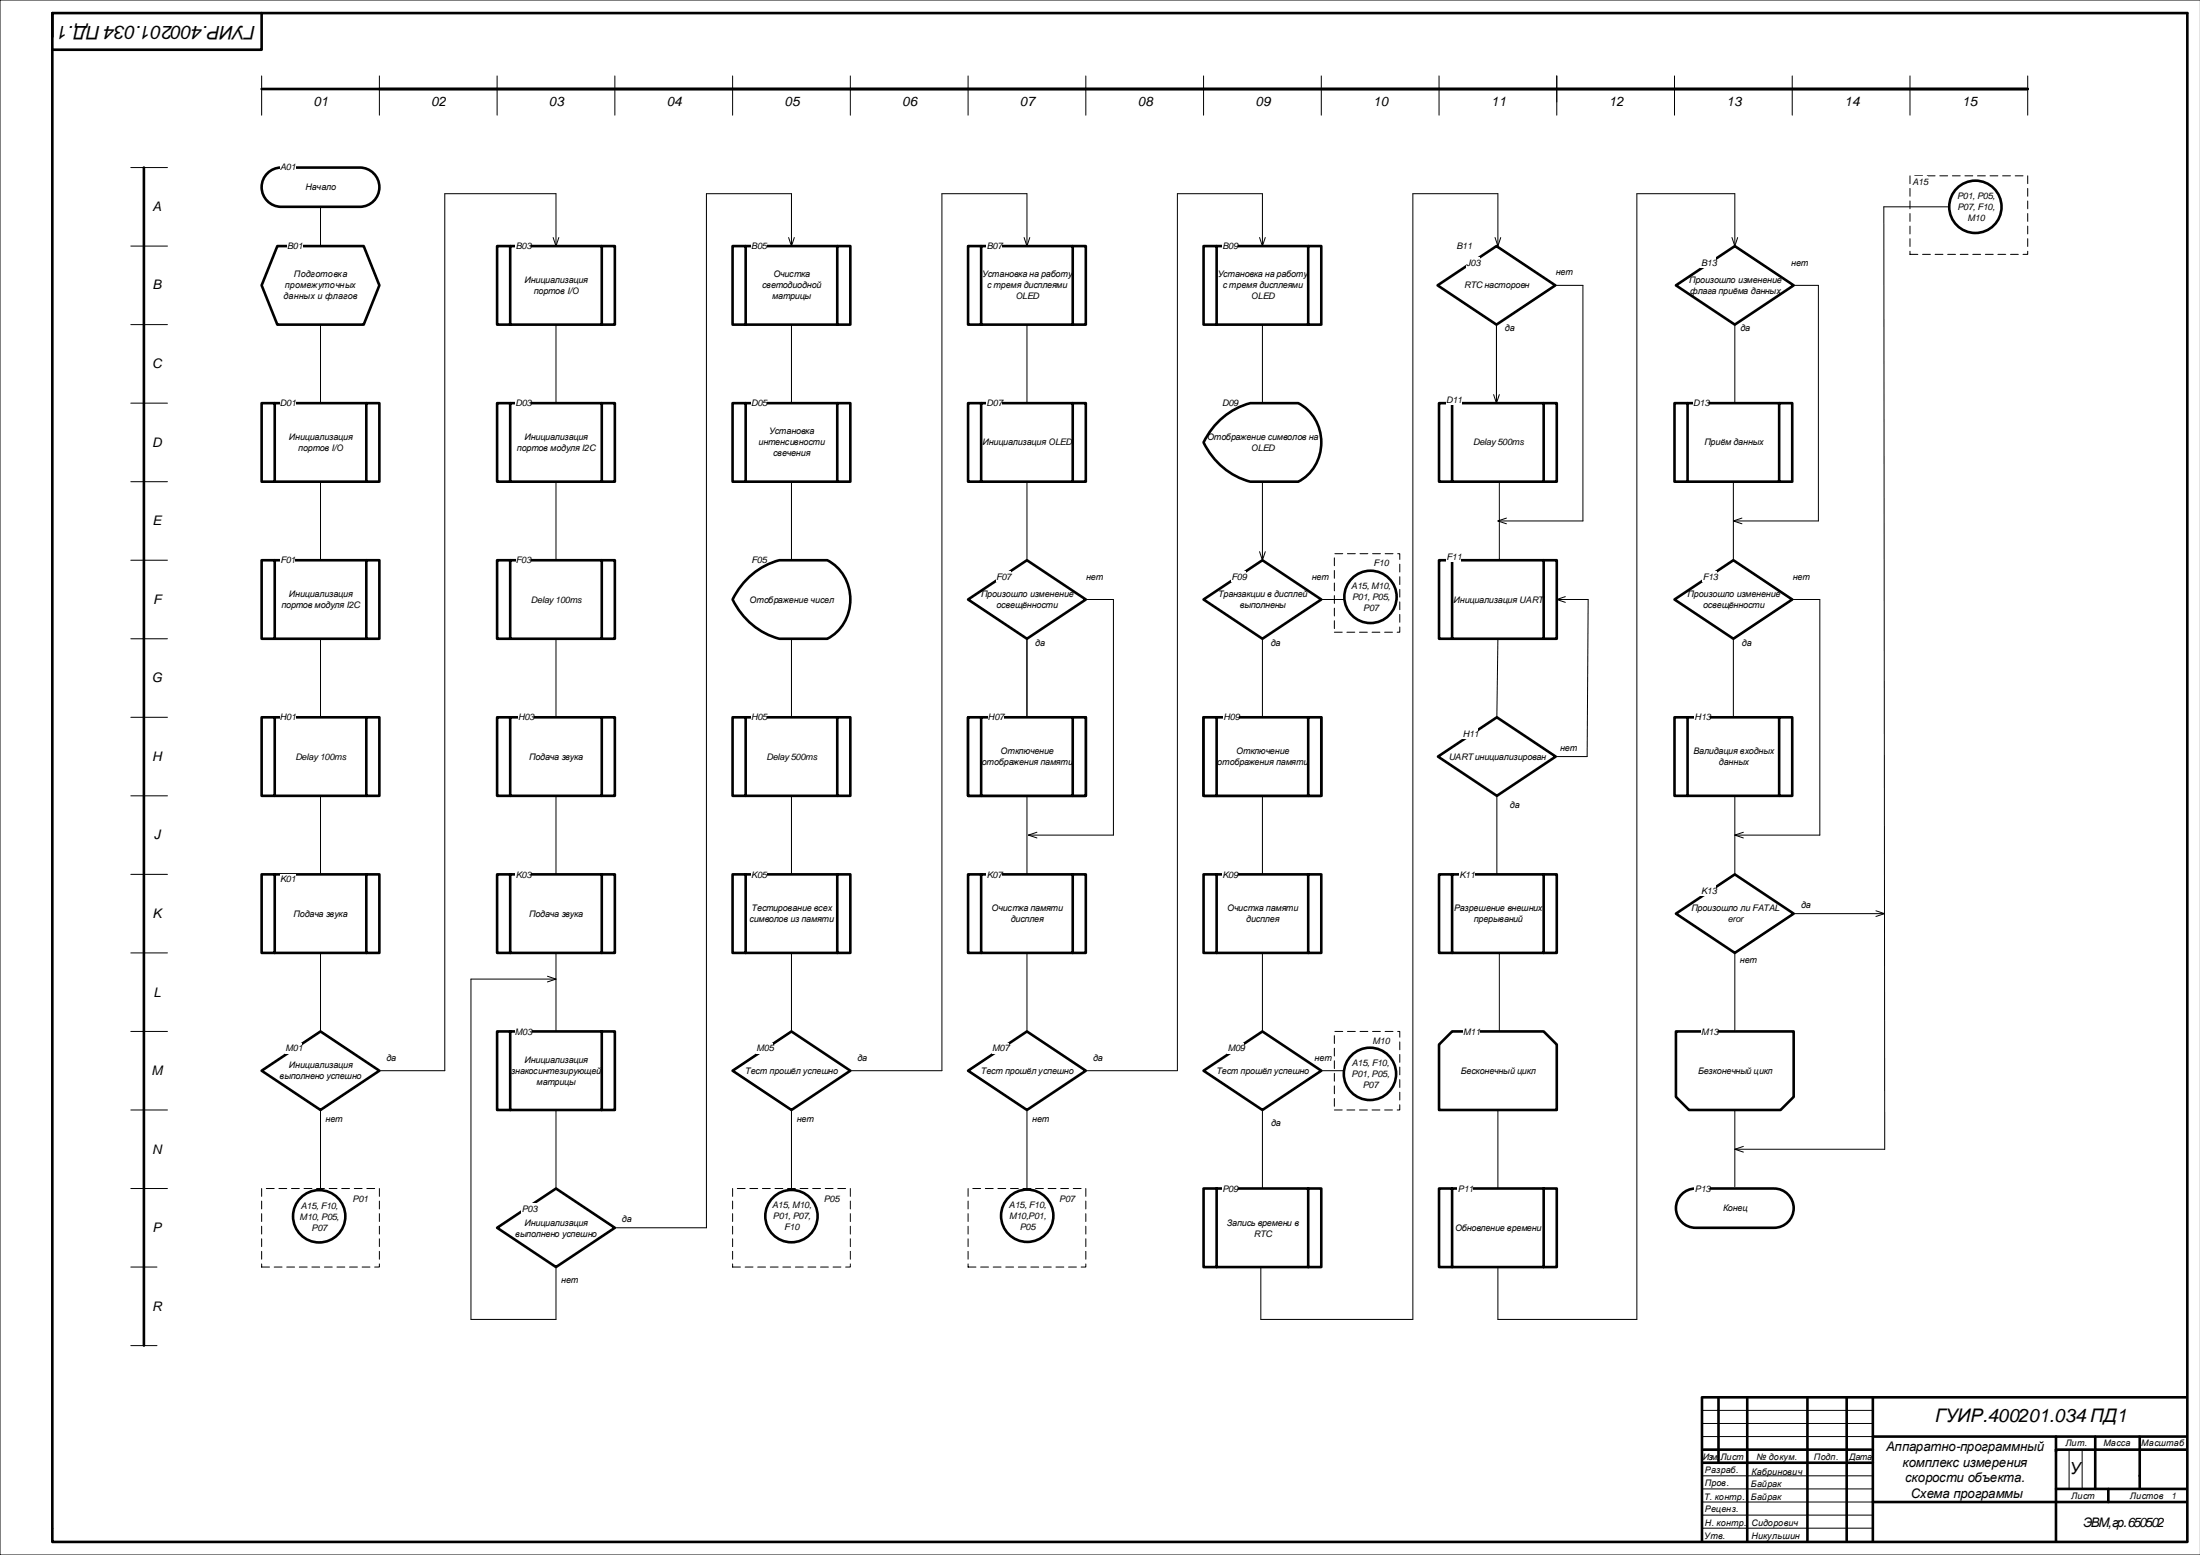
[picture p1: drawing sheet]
<svg xmlns="http://www.w3.org/2000/svg" width="841mm" height="594mm" viewBox="0 0 841 594" stroke-linecap="round" stroke-linejoin="round" font-family="sans-serif">
<g fill="none" stroke="#000" stroke-width="1">
<path d="M20 14v-9h816v583.8M20 5v578.7M100 5v14h-80M100 34h675M55 64v450M101.8 66.6a7.5 7.5 0 0 1 5.7-2.6h30a7.5 7.5 0 0 1 7.5 7.5 7.5 7.5 0 0 1-7.5 7.5h-30a7.5 7.5 0 0 1-6.8-4.4 7.5 7.5 0 0 1 1.1-8zM650.5 533.7v55.1M650.8 533.7h185M656.8 534.3v24.4M667.8 533.7v55.1M690.8 533.7v55.1M705.8 533.7v55.1"/>
<path d="M715.8 533.7v55.1M650.8 553.7h65M650.8 558.7h65M715.8 548.7h120M785.8 548.7v40.1M785.8 553.7h50M800.8 548.7v20.1M817.8 548.7v20.1M715.8 573.8h120M785.8 568.8h50M805.8 568.8v5M20 584v5h816"/>
</g>
<g fill="none" stroke="#000" stroke-width=".38">
<path d="M840.9 0h-840.9v594h840.9M100 29v15M145 29v15M190 29v15M235 29v15M280 29v15M325 29v15M370 29v15M415 29v15M460 29v15M505 29v15M550 29v15"/>
<path d="M595 29v10M640 29v15M685 29v15M730 29v15M775 29v15M50 64h14M50 94h14M50 124h14M50 154h14M50 184h14M50 214h14M50 244h14"/>
<path d="M50 274h14M50 304h14M50 334h14M50 364h14M50 394h14M50 424h14M50 454h14M50 484h10M650.8 538.8h65M650.8 543.8h65M650.8 548.7h65M790.8 553.7v15.1"/>
<path d="M795.8 553.7v15.1M650.8 563.7h65M650.8 568.8h65M650.8 573.8h65M650.8 578.7h65M650.8 583.7h65"/>
</g>
<g fill="#fff">
<path d="M107 61.9h6v4.2h-6z" fill-rule="evenodd"/>
<path d="M643.1 455.8a7.5 7.5 0 0 1 4.9-1.8h30a7.5 7.5 0 0 1 7.5 7.5 7.5 7.5 0 0 1-7.5 7.5h-30a7.5 7.5 0 0 1-7-4.9 7.5 7.5 0 0 1 2.1-8.3z" fill-rule="evenodd"/>
</g>
<path d="M643.1 455.8a7.5 7.5 0 0 1 4.9-1.8h30a7.5 7.5 0 0 1 7.5 7.5 7.5 7.5 0 0 1-7.5 7.5h-30a7.5 7.5 0 0 1-7-4.9 7.5 7.5 0 0 1 2.1-8.3z" fill="none" stroke="#000" stroke-width="1"/>
<circle cx="755" cy="79" r="10" fill="#fff"/>
<circle cx="755" cy="79" r="10" fill="none" stroke="#000" stroke-width="1"/>
<path d="M730 67.2h45v30h-45z" fill="none" stroke="#000" stroke-width=".38" stroke-dasharray="3 1.8"/>
<path d="M730.7 67.4h5.9v4.2h-5.9z" fill-rule="evenodd" fill="#fff"/>
<path d="M745 79h-25l.3 360h-57.3M663 424v29.3M666.3 437.9l-3.3 1.1 3.3 1.1" fill="none" stroke="#000" stroke-width=".38"/>
<path d="M647.6 451.9h5.9v4.2h-5.9z" fill-rule="evenodd" fill="#fff"/>
<path d="M122.5 124v30" fill="none" stroke="#000" stroke-width=".38"/>
<path d="M106 94h33l6 15-6 15h-33l-6-15z" fill-rule="evenodd" fill="#fff"/>
<path d="M106 94h33l6 15-6 15h-33l-6-15z" fill="none" stroke="#000" stroke-width="1"/>
<path d="M122.5 79v15" fill="none" stroke="#000" stroke-width=".38"/>
<path d="M109.7 91.9h5.9v4.2h-5.9z" fill-rule="evenodd" fill="#fff"/>
<path d="M122.5 184v30" fill="none" stroke="#000" stroke-width=".38"/>
<path d="M100 154h45v30h-45z" fill-rule="evenodd" fill="#fff"/>
<path d="M100 154h45v30h-45zM105 154v30M140 154v30" fill="none" stroke="#000" stroke-width="1"/>
<path d="M106.9 151.9h6.2v4.2h-6.2z" fill-rule="evenodd" fill="#fff"/>
<path d="M122.5 244v30" fill="none" stroke="#000" stroke-width=".38"/>
<path d="M100 214h45v30h-45z" fill-rule="evenodd" fill="#fff"/>
<path d="M100 214h45v30h-45zM105 214v30M140 214v30" fill="none" stroke="#000" stroke-width="1"/>
<path d="M107.1 211.9h5.8v4.2h-5.8z" fill-rule="evenodd" fill="#fff"/>
<path d="M122.5 304v30" fill="none" stroke="#000" stroke-width=".38"/>
<path d="M100 274h45v30h-45z" fill-rule="evenodd" fill="#fff"/>
<path d="M100 274h45v30h-45zM105 274v30M140 274v30" fill="none" stroke="#000" stroke-width="1"/>
<path d="M106.9 271.9h6.2v4.2h-6.2z" fill-rule="evenodd" fill="#fff"/>
<path d="M122.5 364v30" fill="none" stroke="#000" stroke-width=".38"/>
<path d="M100 334h45v30h-45z" fill-rule="evenodd" fill="#fff"/>
<path d="M100 334h45v30h-45zM105 334v30M140 334v30" fill="none" stroke="#000" stroke-width="1"/>
<path d="M107 333.7h6v4.2h-6z" fill-rule="evenodd" fill="#fff"/>
<path d="M145 409h25M122.5 424v30" fill="none" stroke="#000" stroke-width=".38"/>
<path d="M100 409l22.5-15 22.5 15-22.5 15z" fill-rule="evenodd" fill="#fff"/>
<path d="M100 409l22.5-15 22.5 15-22.5 15z" fill="none" stroke="#000" stroke-width="1"/>
<path d="M109.1 398.2h6.5v4.2h-6.5z" fill-rule="evenodd" fill="#fff"/>
<path d="M212.5 124v30" fill="none" stroke="#000" stroke-width=".38"/>
<path d="M190 94h45v30h-45z" fill-rule="evenodd" fill="#fff"/>
<path d="M190 94h45v30h-45zM195 94v30M230 94v30" fill="none" stroke="#000" stroke-width="1"/>
<path d="M197 91.9h6v4.2h-6z" fill-rule="evenodd" fill="#fff"/>
<path d="M212.5 184v30" fill="none" stroke="#000" stroke-width=".38"/>
<path d="M190 154h45v30h-45z" fill-rule="evenodd" fill="#fff"/>
<path d="M190 154h45v30h-45zM195 154v30M230 154v30" fill="none" stroke="#000" stroke-width="1"/>
<path d="M196.9 151.9h6.2v4.2h-6.2z" fill-rule="evenodd" fill="#fff"/>
<path d="M212.5 244v30" fill="none" stroke="#000" stroke-width=".38"/>
<path d="M190 214h45v30h-45z" fill-rule="evenodd" fill="#fff"/>
<path d="M190 214h45v30h-45zM195 214v30M230 214v30" fill="none" stroke="#000" stroke-width="1"/>
<path d="M197.1 211.9h5.8v4.2h-5.8z" fill-rule="evenodd" fill="#fff"/>
<path d="M212.5 304v30" fill="none" stroke="#000" stroke-width=".38"/>
<path d="M190 274h45v30h-45z" fill-rule="evenodd" fill="#fff"/>
<path d="M190 274h45v30h-45zM195 274v30M230 274v30" fill="none" stroke="#000" stroke-width="1"/>
<path d="M197.9 271.9h6.2v4.2h-6.2z" fill-rule="evenodd" fill="#fff"/>
<path d="M100 454h45v30h-45z" fill="none" stroke="#000" stroke-width=".38" stroke-dasharray="3 1.8"/>
<path d="M134.7 455.7h5.9v4.2h-5.9z" fill-rule="evenodd" fill="#fff"/>
<path d="M211.4 90.7l1.1 3.3 1.1-3.3M212.5 94v-20h-42.5v335M212.5 364v30" fill="none" stroke="#000" stroke-width=".38"/>
<path d="M190 334h45v30h-45z" fill-rule="evenodd" fill="#fff"/>
<path d="M190 334h45v30h-45zM195 334v30M230 334v30" fill="none" stroke="#000" stroke-width="1"/>
<g fill="#fff">
<path d="M197 331.9h6v4.2h-6z" fill-rule="evenodd"/>
<path d="M555 394h35l5 5v25h-45v-25z" fill-rule="evenodd"/>
</g>
<path d="M555 394h35l5 5v25h-45v-25z" fill="none" stroke="#000" stroke-width="1"/>
<path d="M640.5 394h45v25l-5 5h-35l-5-5z" fill-rule="evenodd" fill="#fff"/>
<path d="M640.5 394h45v25l-5 5h-35l-5-5z" fill="none" stroke="#000" stroke-width="1"/>
<g fill="#fff">
<path d="M650 391.9h6.5v4.2h-6.5z" fill-rule="evenodd"/>
<path d="M559.1 391.9h6.5v4.2h-6.5z" fill-rule="evenodd"/>
</g>
<path d="M663 364v30" fill="none" stroke="#000" stroke-width=".38"/>
<path d="M640.5 349l22.5-15 22.5 15-22.5 15z" fill-rule="evenodd" fill="#fff"/>
<path d="M640.5 349l22.5-15 22.5 15-22.5 15z" fill="none" stroke="#000" stroke-width="1"/>
<path d="M649.9 338.2h5.9v4.2h-5.9z" fill-rule="evenodd" fill="#fff"/>
<path d="M663 304v30" fill="none" stroke="#000" stroke-width=".38"/>
<path d="M640 274h45v30h-45z" fill-rule="evenodd" fill="#fff"/>
<path d="M640 274h45v30h-45zM645 274v30M680 274v30" fill="none" stroke="#000" stroke-width="1"/>
<path d="M647.5 271.9h6.1v4.2h-6.1z" fill-rule="evenodd" fill="#fff"/>
<path d="M662.5 244v30" fill="none" stroke="#000" stroke-width=".38"/>
<path d="M640 229l22.5-15 22.5 15-22.5 15z" fill-rule="evenodd" fill="#fff"/>
<path d="M640 229l22.5-15 22.5 15-22.5 15z" fill="none" stroke="#000" stroke-width="1"/>
<path d="M650.6 218.2h5.7v4.2h-5.7z" fill-rule="evenodd" fill="#fff"/>
<path d="M625.6 74v430M662.5 184v30M685 229h10.5v90h-32.5M666.3 317.9l-3.3 1.1 3.3 1.1" fill="none" stroke="#000" stroke-width=".38"/>
<path d="M640 154h45v30h-45z" fill-rule="evenodd" fill="#fff"/>
<path d="M640 154h45v30h-45zM645 154v30M680 154v30" fill="none" stroke="#000" stroke-width="1"/>
<path d="M646.9 151.9h6.2v4.2h-6.2z" fill-rule="evenodd" fill="#fff"/>
<path d="M663 124v30" fill="none" stroke="#000" stroke-width=".38"/>
<path d="M640.5 109l22.5-15 22.5 15-22.5 15z" fill-rule="evenodd" fill="#fff"/>
<path d="M640.5 109l22.5-15 22.5 15-22.5 15z" fill="none" stroke="#000" stroke-width="1"/>
<path d="M649.9 98.2h5.9v4.2h-5.9z" fill-rule="evenodd" fill="#fff"/>
<path d="M663 74v20M662 90.7l1 3.3 1.1-3.3M685.5 109h9.5v90h-32.5M665.8 197.9l-3.3 1.1 3.3 1.1" fill="none" stroke="#000" stroke-width=".38"/>
<path d="M550 454h45v30h-45z" fill-rule="evenodd" fill="#fff"/>
<path d="M145 34h630M550 454h45v30h-45zM555 454v30M590 454v30" fill="none" stroke="#000" stroke-width="1"/>
<path d="M595 29v15M625.6 74h37.4M685.5 349h34.8M717 347.9l3.3 1.1-3.3 1.1M572.5 484v20h53.1" fill="none" stroke="#000" stroke-width=".38"/>
<path d="M557 451.9h6v4.2h-6z" fill-rule="evenodd" fill="#fff"/>
<path d="M573 364v30M572.5 424v30" fill="none" stroke="#000" stroke-width=".38"/>
<path d="M550 334h45v30h-45z" fill-rule="evenodd" fill="#fff"/>
<path d="M550 334h45v30h-45zM555 334v30M590 334v30" fill="none" stroke="#000" stroke-width="1"/>
<path d="M557.6 331.9h5.9v4.2h-5.9z" fill-rule="evenodd" fill="#fff"/>
<path d="M572.5 244l-.4 30" fill="none" stroke="#000" stroke-width=".38"/>
<path d="M550 214h45v30h-45z" fill-rule="evenodd" fill="#fff"/>
<path d="M550 214h45v30h-45zM555 214v30M590 214v30" fill="none" stroke="#000" stroke-width="1"/>
<path d="M552.7 210.6h5.7v4.2h-5.7z" fill-rule="evenodd" fill="#fff"/>
<path d="M572.1 304v30" fill="none" stroke="#000" stroke-width=".38"/>
<path d="M549.6 289l22.5-15 22.5 15-22.5 15z" fill-rule="evenodd" fill="#fff"/>
<path d="M549.6 289l22.5-15 22.5 15-22.5 15z" fill="none" stroke="#000" stroke-width="1"/>
<path d="M558.9 278.2h6.1v4.2h-6.1z" fill-rule="evenodd" fill="#fff"/>
<path d="M573 184v30M595 229h12l-.4 60M598.3 227.9l-3.3 1.1 3.3 1.1" fill="none" stroke="#000" stroke-width=".38"/>
<path d="M550 154h45v30h-45z" fill-rule="evenodd" fill="#fff"/>
<path d="M550 154h45v30h-45zM555 154v30M590 154v30" fill="none" stroke="#000" stroke-width="1"/>
<path d="M552.5 150.6h6.1v4.2h-6.1z" fill-rule="evenodd" fill="#fff"/>
<path d="M594.6 289h12M212.5 424v30" fill="none" stroke="#000" stroke-width=".38"/>
<path d="M190 394h45v30h-45z" fill-rule="evenodd" fill="#fff"/>
<path d="M190 394h45v30h-45zM195 394v30M230 394v30" fill="none" stroke="#000" stroke-width="1"/>
<path d="M196.8 391.9h6.4v4.2h-6.4z" fill-rule="evenodd" fill="#fff"/>
<path d="M235 469h35" fill="none" stroke="#000" stroke-width=".38"/>
<path d="M190 469l22.5-15 22.5 15-22.5 15z" fill-rule="evenodd" fill="#fff"/>
<path d="M190 469l22.5-15 22.5 15-22.5 15z" fill="none" stroke="#000" stroke-width="1"/>
<path d="M199.4 459.7h5.9v4.2h-5.9z" fill-rule="evenodd" fill="#fff"/>
<path d="M302.5 124v30M209.2 372.9l3.3 1.1-3.3 1.1M212.5 374h-32.5v130h32.5v-20" fill="none" stroke="#000" stroke-width=".38"/>
<path d="M280 94h45v30h-45z" fill-rule="evenodd" fill="#fff"/>
<path d="M280 94h45v30h-45zM285 94v30M320 94v30" fill="none" stroke="#000" stroke-width="1"/>
<path d="M287 91.9h6v4.2h-6z" fill-rule="evenodd" fill="#fff"/>
<path d="M302.5 184v30" fill="none" stroke="#000" stroke-width=".38"/>
<path d="M280 154h45v30h-45z" fill-rule="evenodd" fill="#fff"/>
<path d="M280 154h45v30h-45zM285 154v30M320 154v30" fill="none" stroke="#000" stroke-width="1"/>
<path d="M286.9 151.9h6.2v4.2h-6.2z" fill-rule="evenodd" fill="#fff"/>
<path d="M302.5 244v30" fill="none" stroke="#000" stroke-width=".38"/>
<g fill="#fff">
<path d="M287.1 211.9h5.8v4.2h-5.8z" fill-rule="evenodd"/>
<path d="M280 274h45v30h-45z" fill-rule="evenodd"/>
</g>
<path d="M280 274h45v30h-45zM285 274v30M320 274v30" fill="none" stroke="#000" stroke-width="1"/>
<path d="M286.9 271.9h6.2v4.2h-6.2z" fill-rule="evenodd" fill="#fff"/>
<path d="M301.4 90.7l1.1 3.3 1.1-3.3M302.5 94v-20h-32.5v395" fill="none" stroke="#000" stroke-width=".38"/>
<path d="M285.7 221a26.9 26.9 0 0 1 12.2-7h18.3a17.2 17.2 0 0 1 0 30h-18.3a27.9 27.9 0 0 1-17.9-15l2.5-4.3z" fill-rule="evenodd" fill="#fff"/>
<path d="M285.7 221a26.9 26.9 0 0 1 12.2-7h18.3a17.2 17.2 0 0 1 0 30h-18.3a27.9 27.9 0 0 1-17.9-15l2.5-4.3z" fill="none" stroke="#000" stroke-width="1"/>
<path d="M302.5 304v30" fill="none" stroke="#000" stroke-width=".38"/>
<path d="M280 334h45v30h-45z" fill-rule="evenodd" fill="#fff"/>
<path d="M280 334h45v30h-45zM285 334v30M320 334v30" fill="none" stroke="#000" stroke-width="1"/>
<path d="M287 331.9h6v4.2h-6z" fill-rule="evenodd" fill="#fff"/>
<path d="M302.5 364v30M325 409h35M302.5 424v30" fill="none" stroke="#000" stroke-width=".38"/>
<path d="M280 409l22.5-15 22.5 15-22.5 15z" fill-rule="evenodd" fill="#fff"/>
<path d="M280 409l22.5-15 22.5 15-22.5 15z" fill="none" stroke="#000" stroke-width="1"/>
<path d="M289.1 398.2h6.5v4.2h-6.5z" fill-rule="evenodd" fill="#fff"/>
<path d="M280 454h45v30h-45z" fill="none" stroke="#000" stroke-width=".38" stroke-dasharray="3 1.8"/>
<path d="M314.7 455.7h5.9v4.2h-5.9z" fill-rule="evenodd" fill="#fff"/>
<path d="M392.5 124v30" fill="none" stroke="#000" stroke-width=".38"/>
<path d="M370 94h45v30h-45z" fill-rule="evenodd" fill="#fff"/>
<path d="M370 94h45v30h-45zM375 94v30M410 94v30" fill="none" stroke="#000" stroke-width="1"/>
<path d="M377 91.9h6v4.2h-6z" fill-rule="evenodd" fill="#fff"/>
<path d="M392.5 184v30" fill="none" stroke="#000" stroke-width=".38"/>
<path d="M370 154h45v30h-45z" fill-rule="evenodd" fill="#fff"/>
<path d="M370 154h45v30h-45zM375 154v30M410 154v30" fill="none" stroke="#000" stroke-width="1"/>
<path d="M377 151.9h6.1v4.2h-6.1z" fill-rule="evenodd" fill="#fff"/>
<path d="M392.5 244v30" fill="none" stroke="#000" stroke-width=".38"/>
<path d="M370 274h45v30h-45z" fill-rule="evenodd" fill="#fff"/>
<path d="M370 274h45v30h-45zM375 274v30M410 274v30" fill="none" stroke="#000" stroke-width="1"/>
<path d="M376.9 273.7h6.2v4.2h-6.2z" fill-rule="evenodd" fill="#fff"/>
<path d="M391.4 90.7l1.1 3.3 1.1-3.3M392.5 94v-20h-32.5v335M392.5 304v30" fill="none" stroke="#000" stroke-width=".38"/>
<path d="M376.9 333.7h6.2v4.2h-6.2z" fill-rule="evenodd" fill="#fff"/>
<path d="M392.5 364v30M415 409h35M392.5 424v30" fill="none" stroke="#000" stroke-width=".38"/>
<path d="M370 409l22.5-15 22.5 15-22.5 15z" fill-rule="evenodd" fill="#fff"/>
<path d="M370 409l22.5-15 22.5 15-22.5 15z" fill="none" stroke="#000" stroke-width="1"/>
<path d="M379.1 398.2h6.5v4.2h-6.5z" fill-rule="evenodd" fill="#fff"/>
<path d="M370 454h45v30h-45z" fill="none" stroke="#000" stroke-width=".38" stroke-dasharray="3 1.8"/>
<g fill="#fff">
<path d="M404.7 455.7h5.9v4.2h-5.9z" fill-rule="evenodd"/>
<path d="M370 274h45v30h-45z" fill-rule="evenodd"/>
</g>
<path d="M370 274h45v30h-45zM375 274v30M410 274v30" fill="none" stroke="#000" stroke-width="1"/>
<path d="M377.5 271.9h6.1v4.2h-6.1z" fill-rule="evenodd" fill="#fff"/>
<path d="M392.5 244v30" fill="none" stroke="#000" stroke-width=".38"/>
<path d="M370 229l22.5-15 22.5 15-22.5 15z" fill-rule="evenodd" fill="#fff"/>
<path d="M370 229l22.5-15 22.5 15-22.5 15z" fill="none" stroke="#000" stroke-width="1"/>
<path d="M380.6 218.2h5.7v4.2h-5.7z" fill-rule="evenodd" fill="#fff"/>
<path d="M572 124v30M570.9 150.7l1.1 3.3 1-3.3M415 229h10.5v90h-32.5M396.3 317.9l-3.3 1.1 3.3 1.1" fill="none" stroke="#000" stroke-width=".38"/>
<path d="M556.5 91.9h5.9v4.2h-5.9z" fill-rule="evenodd" fill="#fff"/>
<path d="M572 124v30" fill="none" stroke="#000" stroke-width=".38"/>
<path d="M549.5 109l22.5-15 22.5 15-22.5 15z" fill-rule="evenodd" fill="#fff"/>
<path d="M549.5 109l22.5-15 22.5 15-22.5 15z" fill="none" stroke="#000" stroke-width="1"/>
<path d="M560.2 98.2h5.3v4.2h-5.3z" fill-rule="evenodd" fill="#fff"/>
<path d="M540 74h32.5v20M571.4 90.7l1.1 3.3 1.1-3.3M594.5 109h10.5v90h-32.5M575.8 197.9l-3.3 1.1 3.3 1.1M50 514h10" fill="none" stroke="#000" stroke-width=".38"/>
<path d="M370 334h45v30h-45z" fill-rule="evenodd" fill="#fff"/>
<path d="M370 334h45v30h-45zM375 334v30M410 334v30" fill="none" stroke="#000" stroke-width="1"/>
<path d="M377 331.9h6v4.2h-6z" fill-rule="evenodd" fill="#fff"/>
<path d="M482.5 124v30" fill="none" stroke="#000" stroke-width=".38"/>
<path d="M460 94h45v30h-45z" fill-rule="evenodd" fill="#fff"/>
<path d="M460 94h45v30h-45zM465 94v30M500 94v30" fill="none" stroke="#000" stroke-width="1"/>
<path d="M467 91.9h6v4.2h-6z" fill-rule="evenodd" fill="#fff"/>
<path d="M482.5 184v30M481.4 210.7l1.1 3.3 1.1-3.3" fill="none" stroke="#000" stroke-width=".38"/>
<g fill="#fff">
<path d="M466.9 151.9h6.2v4.2h-6.2z" fill-rule="evenodd"/>
<path d="M460 274h45v30h-45z" fill-rule="evenodd"/>
</g>
<path d="M460 274h45v30h-45zM465 274v30M500 274v30" fill="none" stroke="#000" stroke-width="1"/>
<path d="M466.9 273.7h6.3v4.2h-6.3z" fill-rule="evenodd" fill="#fff"/>
<path d="M481.4 90.7l1.1 3.3 1.1-3.3M482.5 94v-20h-32.5v335M482.5 304v30" fill="none" stroke="#000" stroke-width=".38"/>
<path d="M466.9 333.7h6.3v4.2h-6.3z" fill-rule="evenodd" fill="#fff"/>
<path d="M482.5 364v30M482.5 424v30" fill="none" stroke="#000" stroke-width=".38"/>
<path d="M460 409l22.5-15 22.5 15-22.5 15z" fill-rule="evenodd" fill="#fff"/>
<path d="M460 409l22.5-15 22.5 15-22.5 15z" fill="none" stroke="#000" stroke-width="1"/>
<g fill="#fff">
<path d="M469.1 398.2h6.5v4.2h-6.5z" fill-rule="evenodd"/>
<path d="M460 274h45v30h-45z" fill-rule="evenodd"/>
</g>
<path d="M460 274h45v30h-45zM465 274v30M500 274v30" fill="none" stroke="#000" stroke-width="1"/>
<path d="M467.5 271.9h6.1v4.2h-6.1z" fill-rule="evenodd" fill="#fff"/>
<path d="M482.5 244v30" fill="none" stroke="#000" stroke-width=".38"/>
<path d="M460 229l22.5-15 22.5 15-22.5 15z" fill-rule="evenodd" fill="#fff"/>
<path d="M460 229l22.5-15 22.5 15-22.5 15z" fill="none" stroke="#000" stroke-width="1"/>
<g fill="#fff">
<path d="M470.6 218.2h5.7v4.2h-5.7z" fill-rule="evenodd"/>
<path d="M460 334h45v30h-45z" fill-rule="evenodd"/>
</g>
<path d="M460 334h45v30h-45zM465 334v30M500 334v30" fill="none" stroke="#000" stroke-width="1"/>
<g fill="#fff">
<path d="M467 331.9h6v4.2h-6z" fill-rule="evenodd"/>
<path d="M460 454h45v30h-45z" fill-rule="evenodd"/>
</g>
<path d="M460 454h45v30h-45zM465 454v30M500 454v30" fill="none" stroke="#000" stroke-width="1"/>
<path d="M467 451.9h6v4.2h-6z" fill-rule="evenodd" fill="#fff"/>
<path d="M540 74v430h-58.1v-20M505 409h12.5" fill="none" stroke="#000" stroke-width=".38"/>
<path d="M465.7 161a26.8 26.8 0 0 1 12.2-7h18.3a17.2 17.2 0 0 1 0 30h-18.3a27.9 27.9 0 0 1-17.9-15l2.6-4.3z" fill-rule="evenodd" fill="#fff"/>
<path d="M465.7 161a26.8 26.8 0 0 1 12.2-7h18.3a17.2 17.2 0 0 1 0 30h-18.3a27.9 27.9 0 0 1-17.9-15l2.6-4.3z" fill="none" stroke="#000" stroke-width="1"/>
<path d="M505 229h12.5" fill="none" stroke="#000" stroke-width=".38"/>
<path d="M510 394h25v30h-25z" fill="none" stroke="#000" stroke-width=".38" stroke-dasharray="3 1.8"/>
<path d="M524.4 395.6h6.5v4.2h-6.5z" fill-rule="evenodd" fill="#fff"/>
<path d="M510 211.5h25v30h-25z" fill="none" stroke="#000" stroke-width=".38" stroke-dasharray="3 1.8"/>
<g fill="#fff">
<path d="M524.8 213.1h5.7v4.2h-5.7z" fill-rule="evenodd"/>
<circle cx="122" cy="464.6" r="10"/>
</g>
<circle cx="122" cy="464.6" r="10" fill="none" stroke="#000" stroke-width="1"/>
<circle cx="302.5" cy="464.5" r="10" fill="#fff"/>
<circle cx="302.5" cy="464.5" r="10" fill="none" stroke="#000" stroke-width="1"/>
<circle cx="392.6" cy="464.4" r="10" fill="#fff"/>
<circle cx="392.6" cy="464.4" r="10" fill="none" stroke="#000" stroke-width="1"/>
<circle cx="523.6" cy="410.2" r="10" fill="#fff"/>
<circle cx="523.6" cy="410.2" r="10" fill="none" stroke="#000" stroke-width="1"/>
<circle cx="523.8" cy="228" r="10" fill="#fff"/>
<circle cx="523.8" cy="228" r="10" fill="none" stroke="#000" stroke-width="1"/>
<text font-size="7.2" x="739.6" y="543.4">ГУИР.400201.034 ПД1</text>
<text font-size="7.1" x="97.7" y="9.9" transform="rotate(-180 97.7 9.9)">ГУИР.400201.034 ПД.1</text>
<text font-size="6.4" x="791.1" y="563.2">У</text>
<g font-size="5">
<text x="119.8" y="40.5">01</text>
<text x="164.8" y="40.5">02</text>
<text x="209.8" y="40.5">03</text>
<text x="254.8" y="40.5">04</text>
<text x="299.8" y="40.5">05</text>
<text x="344.8" y="40.5">06</text>
<text x="389.8" y="40.5">07</text>
<text x="434.9" y="40.5">08</text>
<text x="479.9" y="40.5">09</text>
<text x="524.9" y="40.5">10</text>
<text x="569.9" y="40.5">11</text>
<text x="614.9" y="40.5">12</text>
<text x="659.9" y="40.5">13</text>
<text x="704.9" y="40.5">14</text>
<text x="750" y="40.5">15</text>
<text x="58.3" y="80.5">A</text>
<text x="58.3" y="110.5">B</text>
<text x="58.2" y="140.6">C</text>
<text x="58.2" y="170.6">D</text>
<text x="58.3" y="200.6">E</text>
<text x="58.5" y="230.6">F</text>
<text x="58.1" y="260.6">G</text>
<text x="58.2" y="290.6">H</text>
<text x="58.8" y="320.7">J</text>
<text x="58.3" y="350.7">K</text>
<text x="58.6" y="380.7">L</text>
<text x="57.9" y="410.7">M</text>
<text x="58.2" y="440.7">N</text>
<text x="58.3" y="470.7">P</text>
<text x="58.2" y="500.7">R</text>
<text x="720.9" y="554.3">Аппаратно-программный</text>
<text x="727.2" y="560.3">комплекс измерения</text>
<text x="728.2" y="566.2">скорости объекта.</text>
<text x="730.3" y="572.1">Схема программы</text>
<text x="796.2" y="583.3">ЭВМ,гр.650502</text>
</g>
<g font-size="3.4">
<text x="107.1" y="65.1">A01</text>
<text x="730.9" y="70.6">A15</text>
<text x="116.8" y="72.6">Начало</text>
<text x="748" y="75.9">P01, P05,</text>
<text x="748.1" y="80.1">P07, F10,</text>
<text x="752" y="84.3">M10</text>
<text x="109.7" y="95.1">B01</text>
<text x="197.1" y="95.1">B03</text>
<text x="287.1" y="95.1">B05</text>
<text x="377.2" y="95.1">B07</text>
<text x="467.2" y="95.1">B09</text>
<text x="556.7" y="95.1">B11</text>
<text x="560.4" y="101.4">J03</text>
<text x="650.1" y="101.4">B13</text>
<text x="684.6" y="101.6">нет</text>
<text x="112.4" y="105.9">Подготовка</text>
<text x="295.6" y="105.9">Очистка</text>
<text x="375.4" y="105.9">Установка на работу</text>
<text x="465.4" y="105.9">Установка на работу</text>
<text x="594.6" y="105.1">нет</text>
<text x="108.9" y="110.1">промежуточных</text>
<text x="200.5" y="108">Инициализация</text>
<text x="204" y="112.2">портов I/O</text>
<text x="291.2" y="110.1">светодиодной</text>
<text x="377.3" y="110.1">с тремя дисплеями</text>
<text x="467.3" y="110.1">с тремя дисплеями</text>
<text x="559.6" y="110.1">RTCнастороен</text>
<text x="645.6" y="108">Произошло изменение</text>
<text x="645.9" y="112.2">флага приёма данных</text>
<text x="108.4" y="114.3">данных и флагов</text>
<text x="295.1" y="114.3">матрицы</text>
<text x="388.1" y="114.3">OLED</text>
<text x="478.1" y="114.3">OLED</text>
<text x="575.2" y="126.6">да</text>
<text x="665.2" y="126.6">да</text>
<text x="107" y="155.1">D01</text>
<text x="197" y="155.1">D03</text>
<text x="287" y="155.1">D05</text>
<text x="377.1" y="155.1">D07</text>
<text x="467.1" y="155.1">D09</text>
<text x="552.7" y="153.8">D11</text>
<text x="647.2" y="155.1">D13</text>
<text x="294" y="165.9">Установка</text>
<text x="110.4" y="168">Инициализация</text>
<text x="114" y="172.2">портов I/O</text>
<text x="197.6" y="172.2">портов модуля I2C</text>
<text x="200.5" y="168">Инициализация</text>
<text x="289.9" y="170.1">интенсивности</text>
<text x="375.5" y="170.1">Инициализация OLED</text>
<text x="461.3" y="168">Отображение символов на</text>
<text x="478.1" y="172.2">OLED</text>
<text x="563.1" y="170.1">Delay500ms</text>
<text x="651.4" y="170.1">Приём данных</text>
<text x="295.5" y="174.3">свечения</text>
<text x="107.2" y="215.1">F01</text>
<text x="197.2" y="215.1">F03</text>
<text x="287.2" y="215.1">F05</text>
<text x="552.9" y="213.8">F11</text>
<text x="380.7" y="221.5">F07</text>
<text x="415.1" y="221.6">нет</text>
<text x="470.7" y="221.5">F09</text>
<text x="501.4" y="221.6">нет</text>
<text x="525" y="216.3">F10</text>
<text x="650.8" y="221.5">F13</text>
<text x="685.2" y="221.6">нет</text>
<text x="516.5" y="225">A15, M10,</text>
<text x="107.5" y="232.3">портов модуля I2C</text>
<text x="110.4" y="228.1">Инициализация</text>
<text x="202.9" y="230.2">Delay100ms</text>
<text x="286.5" y="230.2">Отображение чисел</text>
<text x="374.9" y="228.1">Произошло изменение</text>
<text x="380.8" y="232.3">освещённости</text>
<text x="465.6" y="228.1">Транзакции в дисплей</text>
<text x="473.8" y="232.3">выполнены</text>
<text x="516.8" y="229.2">P01, P05,</text>
<text x="521" y="233.4">P07</text>
<text x="555.6" y="230.2">Инициализация UART</text>
<text x="645" y="228.1">Произошло изменение</text>
<text x="650.9" y="232.3">освещённости</text>
<text x="395.7" y="246.6">да</text>
<text x="485.7" y="246.6">да</text>
<text x="665.8" y="246.6">да</text>
<text x="107" y="275.2">H01</text>
<text x="198" y="275.2">H03</text>
<text x="287" y="275.2">H05</text>
<text x="377.6" y="275.2">H07</text>
<text x="467.6" y="275.2">H09</text>
<text x="647.7" y="275.2">H13</text>
<text x="377" y="277">G03</text>
<text x="467" y="277">G03</text>
<text x="559.1" y="281.5">H11</text>
<text x="596.3" y="287">нет</text>
<text x="112.9" y="290.2">Delay100ms</text>
<text x="202.2" y="290.2">Подача звука</text>
<text x="293" y="290.2">Delay500ms</text>
<text x="375.2" y="292.3">отображения памяти</text>
<text x="382.4" y="288.1">Отключение</text>
<text x="388" y="290.2">делай</text>
<text x="465.2" y="292.3">отображения памяти</text>
<text x="472.4" y="288.1">Отключение</text>
<text x="478" y="290.2">делай</text>
<text x="553.7" y="290.2">UARTинициализирован</text>
<text x="647.3" y="288.1">Валидация входных</text>
<text x="657" y="292.3">данных</text>
<text x="577.1" y="308.5">да</text>
<text x="197.1" y="335.2">K03</text>
<text x="287.1" y="335.2">K05</text>
<text x="377.2" y="335.2">K07</text>
<text x="467.2" y="335.2">K09</text>
<text x="557.8" y="335.2">K11</text>
<text x="107.1" y="337">K01</text>
<text x="377" y="337">G03</text>
<text x="467" y="337">G03</text>
<text x="650.1" y="341.5">K13</text>
<text x="688.4" y="346.7">да</text>
<text x="112.2" y="350.2">Подача звука</text>
<text x="202.2" y="350.2">Подача звука</text>
<text x="286.5" y="352.3">символов из памяти</text>
<text x="287.3" y="348.1">Тестирование всех</text>
<text x="379" y="348.1">Очистка памяти</text>
<text x="386.3" y="352.3">дисплея</text>
<text x="469" y="348.1">Очистка памяти</text>
<text x="476.3" y="352.3">дисплея</text>
<text x="555.8" y="348.1">Разрешение внешних</text>
<text x="563.2" y="352.3">прерываний</text>
<text x="646.4" y="348.1">Произошло ли FATAL</text>
<text x="660.4" y="352.3">eror</text>
<text x="665" y="367.7">нет</text>
<text x="196.8" y="395.2">M03</text>
<text x="559.3" y="395.2">M11</text>
<text x="650.2" y="395.2">M13</text>
<text x="109.1" y="401.6">M01</text>
<text x="289.2" y="401.6">M05</text>
<text x="379.2" y="401.6">M07</text>
<text x="469.2" y="401.6">M09</text>
<text x="524.6" y="398.9">M10</text>
<text x="147.7" y="405.2">да</text>
<text x="200.5" y="406">Инициализация</text>
<text x="327.7" y="405.2">да</text>
<text x="417.7" y="405.2">да</text>
<text x="502.5" y="405.2">нет</text>
<text x="516.7" y="407.2">A15, F10,</text>
<text x="106.9" y="412.3">выполнено успешно</text>
<text x="110.4" y="408.1">Инициализация</text>
<text x="195.3" y="410.2">знакосинтезирующей</text>
<text x="284.9" y="410.2">Тест прошёл успешно</text>
<text x="374.9" y="410.2">Тест прошёл успешно</text>
<text x="464.9" y="410.2">Тест прошёл успешно</text>
<text x="516.6" y="411.4">P01, P05,</text>
<text x="558.4" y="410.2">Бесконечный цикл</text>
<text x="649" y="410.2">Безконечный цикл</text>
<text x="205.1" y="414.4">матрицы</text>
<text x="520.8" y="415.6">P07</text>
<text x="124.5" y="428.8">нет</text>
<text x="304.5" y="428.8">нет</text>
<text x="394.5" y="428.8">нет</text>
<text x="485.8" y="430.2">да</text>
<text x="467.2" y="455.2">P09</text>
<text x="557.2" y="455.2">P11</text>
<text x="647.8" y="455.2">P13</text>
<text x="114.9" y="461.7">A15, F10,</text>
<text x="134.8" y="459.1">P01</text>
<text x="295.1" y="461.6">A15, M10,</text>
<text x="314.8" y="459.1">P05</text>
<text x="385.6" y="461.5">A15, F10,</text>
<text x="404.8" y="459.1">P07</text>
<text x="114.5" y="465.9">M10, P05,</text>
<text x="199.4" y="463.1">P03</text>
<text x="237.7" y="466.7">да</text>
<text x="295.4" y="465.8">P01, P07,</text>
<text x="385.7" y="465.7">M10,P01,</text>
<text x="658.6" y="462.8">Конец</text>
<text x="119.1" y="470.1">P07</text>
<text x="196.9" y="472.4">выполнено успешно</text>
<text x="200.5" y="468.2">Инициализация</text>
<text x="299.7" y="470">F10</text>
<text x="389.8" y="469.9">P05</text>
<text x="468.9" y="468.2">Запись времени в</text>
<text x="479.2" y="472.4">RTC</text>
<text x="556.1" y="470.3">Обновление времени</text>
<text x="214.5" y="490.3">нет</text>
<text x="650.8" y="557.6">Изм.</text>
<text x="657.5" y="557.7">Лист</text>
<text x="671.3" y="557.6">№ докум.</text>
<text x="693.3" y="557.7">Подп.</text>
<text x="706.8" y="557.6">Дата</text>
<text x="789.4" y="552.5">Лит.</text>
<text x="803.9" y="552.5">Масса</text>
<text x="818.4" y="552.5">Масштаб</text>
<text x="651.6" y="562.7">Разраб.</text>
<text x="669.4" y="563.3">Кабринович</text>
<text x="651.6" y="567.7">Пров.</text>
<text x="669.2" y="568.1">Байрак</text>
<text x="651.3" y="572.8">Т. контр.</text>
<text x="669.2" y="573.1">Байрак</text>
<text x="791.7" y="572.5">Лист</text>
<text x="814.1" y="572.5">Листов</text>
<text x="829.8" y="572.6">1</text>
<text x="651.6" y="577.7">Реценз.</text>
<text x="651.4" y="587.8">Утв.</text>
<text x="651.6" y="582.7">Н. контр.</text>
<text x="669.4" y="582.8">Сидорович</text>
<text x="669.4" y="587.8">Никульшин</text>
</g>
</svg>
